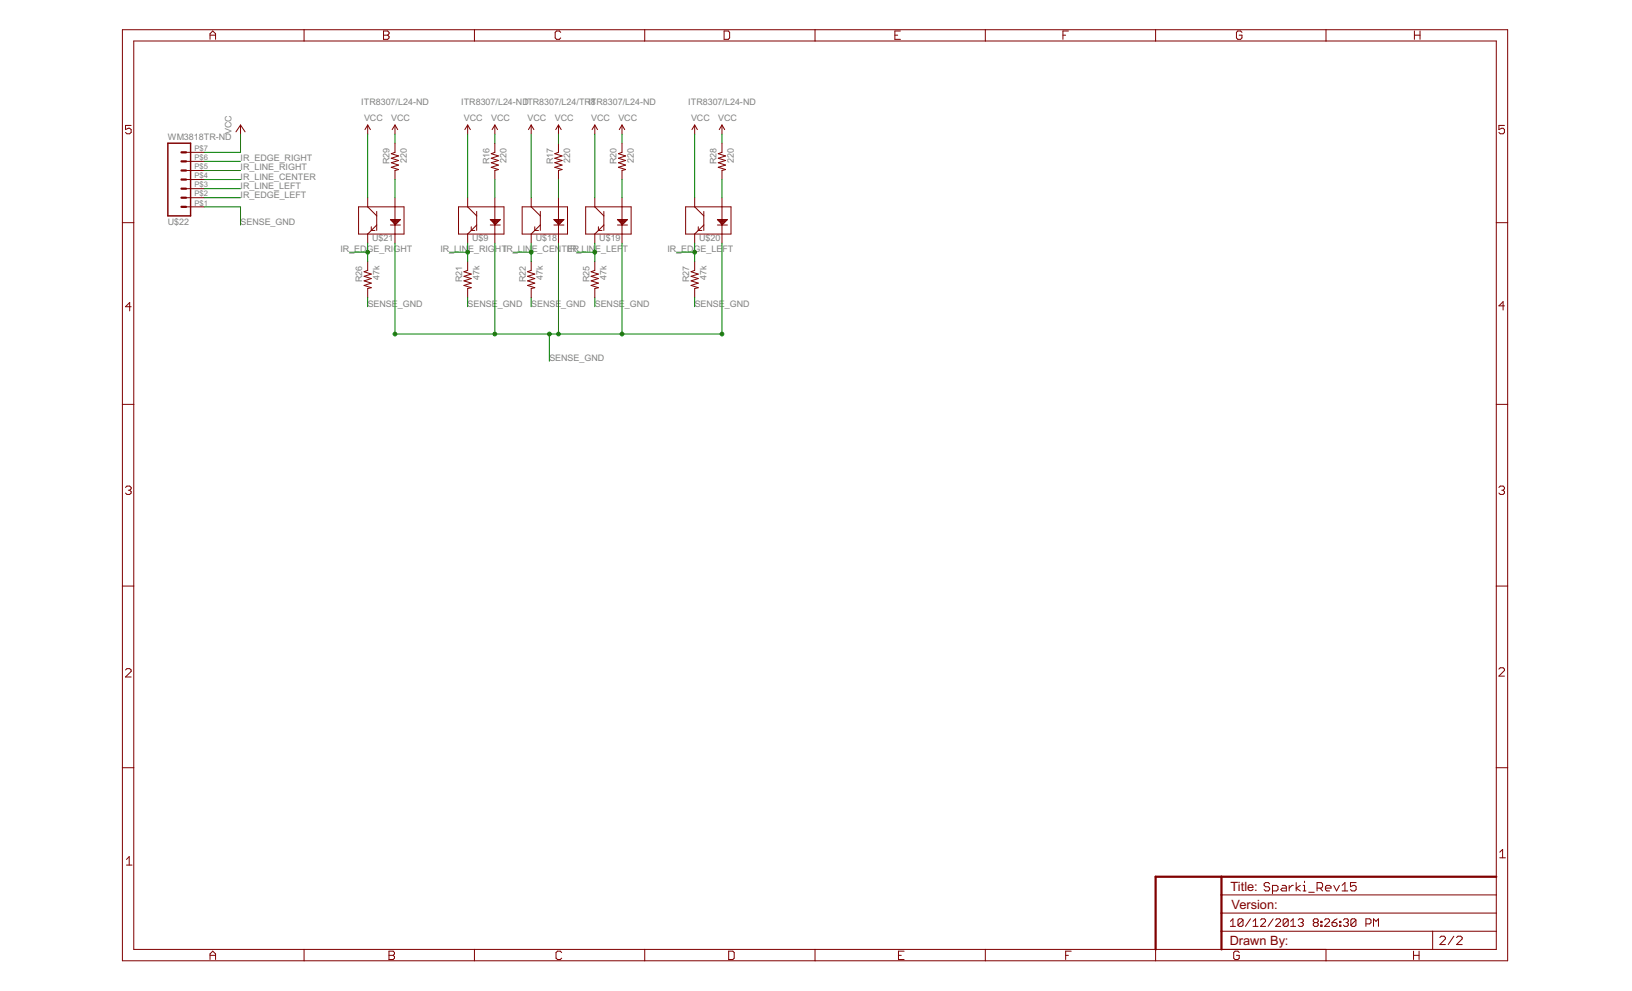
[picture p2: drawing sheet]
<svg xmlns="http://www.w3.org/2000/svg" width="356mm" height="216mm" viewBox="0 0 356 216" stroke-linecap="round" stroke-linejoin="round" font-family="sans-serif">
<g fill="none" stroke="#800000" stroke-width=".22">
<path d="M26.7 6.5h301.8v202.8h-301.8zM29.1 8.9h296.9v197.9h-296.9zM45.8 8.6v-1.3l.6-.5 .6 .5v1.3M45.8 7.7h1.2M66.3 6.5v2.4M83.6 6.8h.9l.3 .2v.3l-.3 .4 .3 .3v.3l-.3 .3h-.9zM83.6 7.7h.9M103.4 6.5v2.4M122.2 7l-.3-.2h-.6l-.3 .2v1.3l.3 .3h.6l.3-.3M140.5 6.5v2.4M157.8 6.8h.9l.3 .2v1.3l-.3 .3h-.9zM177.6 6.5v2.4"/>
<path d="M195 7.7h.6M196.2 6.8h-1.2v1.8h1.2M214.7 6.5v2.4M231.6 7.7h.6M232.8 6.8h-1.2v1.8M251.8 6.5v2.4M270.6 7l-.3-.2h-.6l-.3 .2v1.3l.3 .3h.6l.3-.3v-.6h-.6M288.9 6.5v2.4M308.2 6.8v1.8M308.2 7.7h1.2M309.4 6.8v1.8M28.6 27.3h-1.3v.9l1-.3 .3 .3v.7l-.3 .2h-.6l-.4-.2"/>
<path d="M40.5 39.1h4M40.5 37.1h4M40.5 35.2h4M40.5 33.2h4M52.4 27.2l1 1.5M52.4 27.2l-1 1.5M52.4 27.2v2M80.1 27.2v2M80.1 27.2l.6 1M80.1 27.2l-.6 1M86.1 27.2v2M86.1 31.2v2l-.8 .3 1.5 .5-1.5 .5 1.5 .5-1.5 .5 1.5 .5-1.5 .4 1.5 .5-.7 .2v2"/>
<path d="M86.1 27.2l.6 1M86.1 27.2l-.7 1M101.9 27.2v2M101.9 27.2l.6 1M101.9 27.2l-.6 1M107.8 27.2v2M107.8 31.2v2l-.8 .3 1.6 .5-1.6 .5 1.6 .5-1.6 .5 1.6 .5-1.6 .4 1.6 .5-.8 .2v2M107.8 27.2l.6 1M107.8 27.2l-.6 1M115.7 27.2v2M115.7 27.2l.6 1M115.7 27.2l-.6 1"/>
<path d="M121.7 27.2v2M121.7 31.2v2l-.8 .3 1.6 .5-1.6 .5 1.6 .5-1.6 .5 1.6 .5-1.6 .4 1.6 .5-.8 .2v2M121.7 27.2l.6 1M121.7 27.2l-.6 1M129.6 27.2v2M129.6 27.2l.6 1M129.6 27.2l-.6 1M135.5 27.2v2M135.5 31.2v2l-.8 .3 1.6 .5-1.6 .5 1.6 .5-1.6 .5 1.6 .5-1.6 .4 1.6 .5-.8 .2v2M135.5 27.2l.6 1M135.5 27.2l-.6 1M151.4 27.2v2"/>
<path d="M151.4 27.2l.6 1M151.4 27.2l-.6 1M157.3 27.2v2M157.3 31.2v2l-.8 .3 1.6 .5-1.6 .5 1.6 .5-1.6 .5 1.6 .5-1.6 .4 1.6 .5-.8 .2v2M157.3 27.2l.6 1M157.3 27.2l-.6 1M327.8 27.3h-1.2v.9l.6-.3h.3l.3 .3v.7l-.3 .2h-.6l-.3-.2M26.7 48.5h2.4M40.5 45.1h4M40.5 41.1h4M40.5 43.1h4M78.1 45.1h9.9v5.9h-9.9z"/>
<path d="M80.1 43.1v2l2 1.9M80.1 56.9v2l-.8 .3 1.6 .5-1.6 .5 1.6 .5-1.6 .5 1.6 .5-1.6 .5 1.6 .5-.8 .2v2M80.9 49.4v.8h.8M82.1 46.1v4.1M82.1 49l-2 2v2M85.1 49h2.1M85.1 47.8h2.1l-1.1 1.2zM85.1 47.9h2.1M85.3 48.1h1.7M85.5 48.2h1.3M85.6 48.4h1.1M85.8 48.6h.7"/>
<path d="M85.9 48.7h.4M86 48.9h.2M86.1 43.1v9.9M99.9 45.1h9.9v5.9h-9.9zM101.9 43.1v2l2 1.9M101.9 56.9v2l-.8 .3 1.6 .5-1.6 .5 1.6 .5-1.6 .5 1.6 .5-1.6 .5 1.6 .5-.8 .2v2M102.7 49.4v.8h.8M103.9 46.1v4.1M103.9 49l-2 2v2M106.8 49h2.2M106.8 47.8h2.2l-1.2 1.2-.2-.4zM106.9 47.9h2"/>
<path d="M107.1 48.1h1.7M107.3 48.2h1.3M107.4 48.4h1M107.6 48.6h.7M107.7 48.7h.4M107.8 48.9h.1M107.8 43.1v9.9M113.8 45.1h9.9v5.9h-9.9zM115.7 43.1v2l2 1.9M115.7 56.9v2l-.7 .3 1.5 .5-1.5 .5 1.5 .5-1.5 .5 1.5 .5-1.5 .5 1.5 .5-.8 .2v2M116.5 50.2h.8M116.5 50.2l-.8 .8v2"/>
<path d="M116.5 49.4v.8M117.7 46.1v4.1M117.7 49l-1.2 1.2M120.7 49h2.2M120.7 47.8h2.2l-1.2 1.2zM120.8 47.9h2M120.9 48.1h1.7M121.1 48.2h1.3M121.3 48.4h1M121.4 48.6h.7M121.5 48.7h.5M121.6 48.9h.2"/>
<path d="M121.7 43.1v9.9M127.6 45.1h9.9v5.9h-9.9zM129.6 43.1v2l2 1.9M129.6 56.9v2l-.8 .3 1.6 .5-1.6 .5 1.6 .5-1.6 .5 1.6 .5-1.6 .5 1.6 .5-.8 .2v2M130.4 49.4v.8h.8M131.6 46.1v4.1M131.6 49l-2 2v2M134.5 49h2.2M134.5 47.8h2.2l-1.2 1.2-.2-.4zM134.6 47.9h2.1M134.8 48.1h1.7M135 48.2h1.3"/>
<path d="M135.1 48.4h1M135.3 48.6h.7M135.4 48.7h.4M135.5 48.9h.2M135.5 43.1v9.9M149.4 45.1h9.9v5.9h-9.9zM151.4 43.1v2l2 1.9M151.4 56.9v2l-.8 .3 1.5 .5-1.5 .5 1.5 .5-1.5 .5 1.5 .5-1.5 .5 1.5 .5-.7 .2v2M152.1 50.2h.9M152.1 50.2l-.7 .8v2M152.1 49.4v.8M153.4 46.1v4.1"/>
<path d="M153.4 49l-1.3 1.2M156.3 49h2.2M156.3 47.8h2.2l-1.2 1.2zM156.4 47.9h2M156.5 48.1h1.7M156.7 48.2h1.4M156.9 48.4h1M157.1 48.6h.7M157.2 48.7h.4M157.2 48.9h.2M157.3 43.1v9.9M326 48.5h2.5"/>
<path d="M28.6 66.8h-1.3l1-.9v1.8M327.8 66.6h-1.2l.9-.9v1.8M26.7 88.1h2.4M326 88.1h2.5M27.3 106.2l.4-.3h.6l.3 .3v.3l-.3 .3M28 106.8h.3M28.3 106.8l.3 .3v.3l-.3 .3h-.6l-.4-.3M326.6 106.2l.3-.3h.6l.3 .3v.3l-.3 .3M327.2 106.8h.3M327.5 106.8l.3 .3v.3l-.3 .3h-.6l-.3-.3M26.7 127.7h2.4M326 127.7h2.5"/>
<path d="M27.3 146l.4-.3h.6l.3 .3v.3l-1.3 1.2h1.3M326.6 145.8l.3-.3h.6l.3 .3v.3l-1.2 1.2h1.2M26.7 167.3h2.4M326 167.3h2.5M27.6 187.2l.6-.6v1.9M27.6 188.5h1.2M266.1 198.9h59.9M266.1 195h59.9M276.6 192.6l-.2-.3h-.7l-.3 .3v.3l.3 .3h.7l.2 .3v.3l-.2 .3h-.7l-.3-.3M277.3 194.1h.9l.3-.3v-.6l-.3-.3h-.9v1.8M279.4 192.9h.6l.3 .3v.9h-.9l-.3-.3 .3-.3h.9M280.9 192.9v1.2"/>
<path d="M281.8 192.9h-.3l-.6 .6M282.4 192.3v1.8M283.3 192.9l-.9 .6 .9 .6M284 194.1h.5M284 192.9h.2v1.2M284.2 192v.3M285.2 194.4h1.2M287 193.5h.9l.3-.3v-.6l-.3-.3h-.9v1.8M287.6 193.5l.6 .6M288.8 193.5h1.2v-.3l-.3-.3h-.6l-.3 .3v.6l.3 .3h.6M290.6 192.9l.6 1.2 .6-1.2M292.4 194.1h1.3"/>
<path d="M292.4 192.9l.7-.6v1.8M295.5 192.3h-1.2v.9l.6-.3h.3l.3 .3v.6l-.3 .3h-.6l-.3-.3M326.8 185.7l.6-.6v1.8M326.8 186.9h1.2M45.8 209v-1.2l.6-.6 .6 .6v1.2M45.8 208.1h1.2M66.3 206.8v2.5M84.8 208.1h.9M84.8 207.2h.9l.3 .3v.3l-.3 .3 .3 .3v.3l-.3 .3h-.9zM103.4 206.8v2.5M122.4 207.5l-.3-.3h-.6l-.3 .3v1.2l.3 .3h.6l.3-.3M140.5 206.8v2.5"/>
<path d="M158.8 207.2h.9l.3 .3v1.2l-.3 .3h-.9zM177.6 206.8v2.5M195.8 208.1h.6M197 207.2h-1.2v1.8h1.2M214.7 206.8v2.5M232.2 208.1h.6M233.4 207.2h-1.2v1.8M251.8 206.8v2.5M266.1 202.9h59.9M268.1 200.7l.5-.5v1.6M268.1 201.8h1.1M270 207.5l-.3-.3h-.6l-.3 .3v1.2l.3 .3h.6l.3-.3v-.6h-.6"/>
<path d="M270.8 200.4v1.1l-.2 .3h-.6l-.3-.3M270.8 200.4l-.2-.2h-.6l-.3 .2v1.1M270.8 200.4l-1.1 1.1M272.5 200.2l-1.1 1.6M273 201.8h1.1M273 200.7l.6-.5v1.6M274.7 200.4l.2-.2h.6l.3 .2v.3l-1.1 1.1h1.1M277.4 200.2l-1.1 1.6M277.9 200.4l.3-.2h.6l.2 .2v.3l-1.1 1.1h1.1M280.7 200.4v1.1l-.3 .3h-.5l-.3-.3M280.7 200.4l-.3-.2h-.5l-.3 .2v1.1M280.7 200.4l-1.1 1.1"/>
<path d="M281.2 201.8h1.1M281.2 200.7l.6-.5v1.6M282.9 200.4l.2-.2h.6l.3 .2v.3l-.3 .3M283.4 201h.3M283.7 201l.3 .3v.2l-.3 .3h-.6l-.2-.3M286.4 201l-.2 .3v.2l.2 .3h.6l.2-.3v-.2l-.2-.3M286.4 201l-.2-.3v-.3l.2-.2h.6l.2 .2v.3l-.2 .3M286.4 201h.6M287.8 201.5h.3v.3h-.3zM287.8 200.7h.3v.3h-.3zM288.6 200.4l.3-.2h.5l.3 .2v.3l-1.1 1.1h1.1M288.9 206.8v2.5"/>
<path d="M290.2 201h.9l.2 .3v.2l-.2 .3h-.6l-.3-.3zM291.3 200.2l-.5 .2-.6 .6M291.9 201.5h.3v.3h-.3zM291.9 200.7h.3v.3h-.3zM292.7 200.4l.3-.2h.5l.3 .2v.3l-.3 .3M293.3 201h.2M293.5 201l.3 .3v.2l-.3 .3h-.5l-.3-.3M295.4 200.4v1.1l-.2 .3h-.6l-.3-.3M295.4 200.4l-.2-.2h-.6l-.3 .2v1.1M295.4 200.4l-1.1 1.1M297.6 201.3h.8l.3-.3v-.6l-.3-.2h-.8v1.6M299.3 201.8v-1.6l.5 .5 .6-.5v1.6"/>
<path d="M308 208.1h1.2M308 207.2v1.8M309.2 207.2v1.8M312.2 202.9v3.9M313.7 204.3l.3-.3h.6l.3 .3v.3l-1.2 1.2h1.2M316.8 204l-1.2 1.8M317.4 204.3l.3-.3h.6l.3 .3v.3l-1.2 1.2h1.2"/>
</g>
<path d="M39.5 39.1h1M39.5 37.1h1M39.5 35.2h1M39.5 33.2h1M39.5 43.1h1M39.5 41.1h1M39.5 45.1h1M266.1 191v15.8M326 191h-74.2v15.8" fill="none" stroke="#800000" stroke-width=".49"/>
<path d="M36.6 31.2h4.9v15.8h-4.9z" fill="none" stroke="#800000" stroke-width=".32"/>
<g fill="none" stroke="#008000" stroke-width=".22">
<path d="M44.5 35.2h7.9M44.5 37.1h7.9M44.5 39.1h7.9M52.4 29.2v4h-7.9M80.1 29.2v13.9M86.1 29.2v2M86.1 39.1v4M101.9 29.2v13.9M107.8 29.2v2M107.8 39.1v4M115.7 29.2v13.9M121.7 29.2v2"/>
<path d="M121.7 39.1v4M129.6 29.2v13.9M135.5 29.2v2M135.5 39.1v4M151.4 29.2v13.9M157.3 29.2v2M157.3 39.1v4M44.5 45.1h7.9v3.9M44.5 41.1h7.9M44.5 43.1h7.9M76.2 54.9h3.9M80.1 53v3.9"/>
<path d="M86.1 53v19.8h71.2v-19.8M97.9 54.9h4M101.9 53v3.9M107.8 53v19.8M111.8 54.9h3.9M115.7 53v3.9M121.7 53v19.8M125.6 54.9h4M129.6 53v3.9M135.5 53v19.8M147.4 54.9h4M151.4 53v3.9"/>
<path d="M80.1 64.9v1.9M101.9 64.9v1.9M115.7 64.9v1.9M119.7 72.8v5.9M129.6 64.9v1.9M151.4 64.9v1.9"/>
</g>
<g fill="#008000" stroke="#008000" stroke-width=".22">
<circle cx="80.1" cy="54.9" r=".4"/>
<circle cx="101.9" cy="54.9" r=".4"/>
<circle cx="115.7" cy="54.9" r=".4"/>
<circle cx="129.6" cy="54.9" r=".4"/>
<circle cx="151.4" cy="54.9" r=".4"/>
<circle cx="121.7" cy="72.8" r=".4"/>
<circle cx="107.8" cy="72.8" r=".4"/>
<circle cx="119.7" cy="72.8" r=".4"/>
<circle cx="86.1" cy="72.8" r=".4"/>
<circle cx="135.5" cy="72.8" r=".4"/>
<circle cx="157.3" cy="72.8" r=".4"/>
</g>
<g font-size="3.1" fill="#800000">
<text x="268.1" y="194.1">Title:</text>
<text x="268.3" y="198">Version:</text>
<text x="267.9" y="206">Drawn By:</text>
</g>
<g font-size="2.2" fill="#808080">
<text x="78.7" y="22.9">ITR8307/L24-ND</text>
<text x="100.5" y="22.9">ITR8307/L24-NDITR8307/L24/TRITR8307/L24-ND</text>
<text x="128.8" y="22.9">8</text>
<text x="150" y="22.9">ITR8307/L24-ND</text>
<text x="50.4" y="29.2" transform="rotate(-90 50.4 29.2)">VCC</text>
<text x="79.3" y="26.5">VCC</text>
<text x="85.3" y="26.5">VCC</text>
<text x="101.1" y="26.5">VCC</text>
<text x="107" y="26.5">VCC</text>
<text x="114.9" y="26.5">VCC</text>
<text x="120.9" y="26.5">VCC</text>
<text x="128.8" y="26.5">VCC</text>
<text x="134.7" y="26.5">VCC</text>
<text x="150.6" y="26.5">VCC</text>
<text x="156.5" y="26.5">VCC</text>
<text x="36.6" y="30.6">WM3818TR-ND</text>
<text x="52.4" y="35.2">IR_EDGE_RIGHT</text>
<text x="84.9" y="35.8" transform="rotate(-90 84.9 35.8)">R29</text>
<text x="88.6" y="35.4" transform="rotate(-90 88.6 35.4)">220</text>
<text x="106.7" y="35.8" transform="rotate(-90 106.7 35.8)">R16</text>
<text x="110.4" y="35.4" transform="rotate(-90 110.4 35.4)">220</text>
<text x="120.5" y="35.8" transform="rotate(-90 120.5 35.8)">R17</text>
<text x="124.3" y="35.4" transform="rotate(-90 124.3 35.4)">220</text>
<text x="134.4" y="35.8" transform="rotate(-90 134.4 35.8)">R20</text>
<text x="138.1" y="35.4" transform="rotate(-90 138.1 35.4)">220</text>
<text x="156.1" y="35.8" transform="rotate(-90 156.1 35.8)">R28</text>
<text x="159.9" y="35.4" transform="rotate(-90 159.9 35.4)">220</text>
<text x="52.4" y="37.1">IR_LINE_RIGHT</text>
<text x="52.4" y="39.1">IR_LINE_CENTER</text>
<text x="52.4" y="41.1">IR_LINE_LEFT</text>
<text x="52.4" y="43.1">IR_EDGE_LEFT</text>
<text x="36.6" y="49">U$22</text>
<text x="52.4" y="49">SENSE_GND</text>
<text x="81.1" y="52.6">U$21</text>
<text x="102.9" y="52.6">U$9</text>
<text x="116.7" y="52.6">U$18</text>
<text x="130.6" y="52.6">U$19</text>
<text x="152.4" y="52.6">U$20</text>
<text x="74.2" y="55">IR_EDGE_RIGHT</text>
<text x="95.9" y="55">IR_LINE_RIG</text>
<text x="107.8" y="55">HTIR_LINE_CEN</text>
<text x="122.3" y="55">TER</text>
<text x="123.7" y="55">IR_LINE_LEF</text>
<text x="135.6" y="55">T</text>
<text x="145.4" y="55">IR_EDGE_LE</text>
<text x="157.4" y="55">FT</text>
<text x="78.9" y="61.5" transform="rotate(-90 78.9 61.5)">R26</text>
<text x="82.7" y="61.1" transform="rotate(-90 82.7 61.1)">47k</text>
<text x="100.7" y="61.5" transform="rotate(-90 100.7 61.5)">R21</text>
<text x="104.5" y="61.1" transform="rotate(-90 104.5 61.1)">47k</text>
<text x="114.6" y="61.5" transform="rotate(-90 114.6 61.5)">R22</text>
<text x="118.3" y="61.1" transform="rotate(-90 118.3 61.1)">47k</text>
<text x="128.4" y="61.5" transform="rotate(-90 128.4 61.5)">R25</text>
<text x="132.2" y="61.1" transform="rotate(-90 132.2 61.1)">47k</text>
<text x="150.2" y="61.5" transform="rotate(-90 150.2 61.5)">R27</text>
<text x="153.9" y="61.1" transform="rotate(-90 153.9 61.1)">47k</text>
<text x="80.1" y="66.8">SENSE</text>
<text x="86.7" y="66.8">_GND</text>
<text x="101.9" y="66.8">SENSE</text>
<text x="108.4" y="66.8">_GND</text>
<text x="115.7" y="66.8">SENSE</text>
<text x="122.3" y="66.8">_GND</text>
<text x="129.6" y="66.8">SENSE</text>
<text x="136.2" y="66.8">_GND</text>
<text x="151.4" y="66.8">SENSE</text>
<text x="157.9" y="66.8">_GND</text>
<text x="119.7" y="78.7">SENSE_GND</text>
</g>
<g font-size="1.9" fill="#808080">
<text x="42.4" y="34.9">P$6</text>
<text x="42.4" y="32.9">P$7</text>
<text x="42.4" y="38.8">P$4</text>
<text x="42.4" y="40.8">P$3</text>
<text x="42.4" y="36.9">P$5</text>
<text x="42.4" y="42.8">P$2</text>
<text x="42.4" y="44.8">P$1</text>
</g>
</svg>
